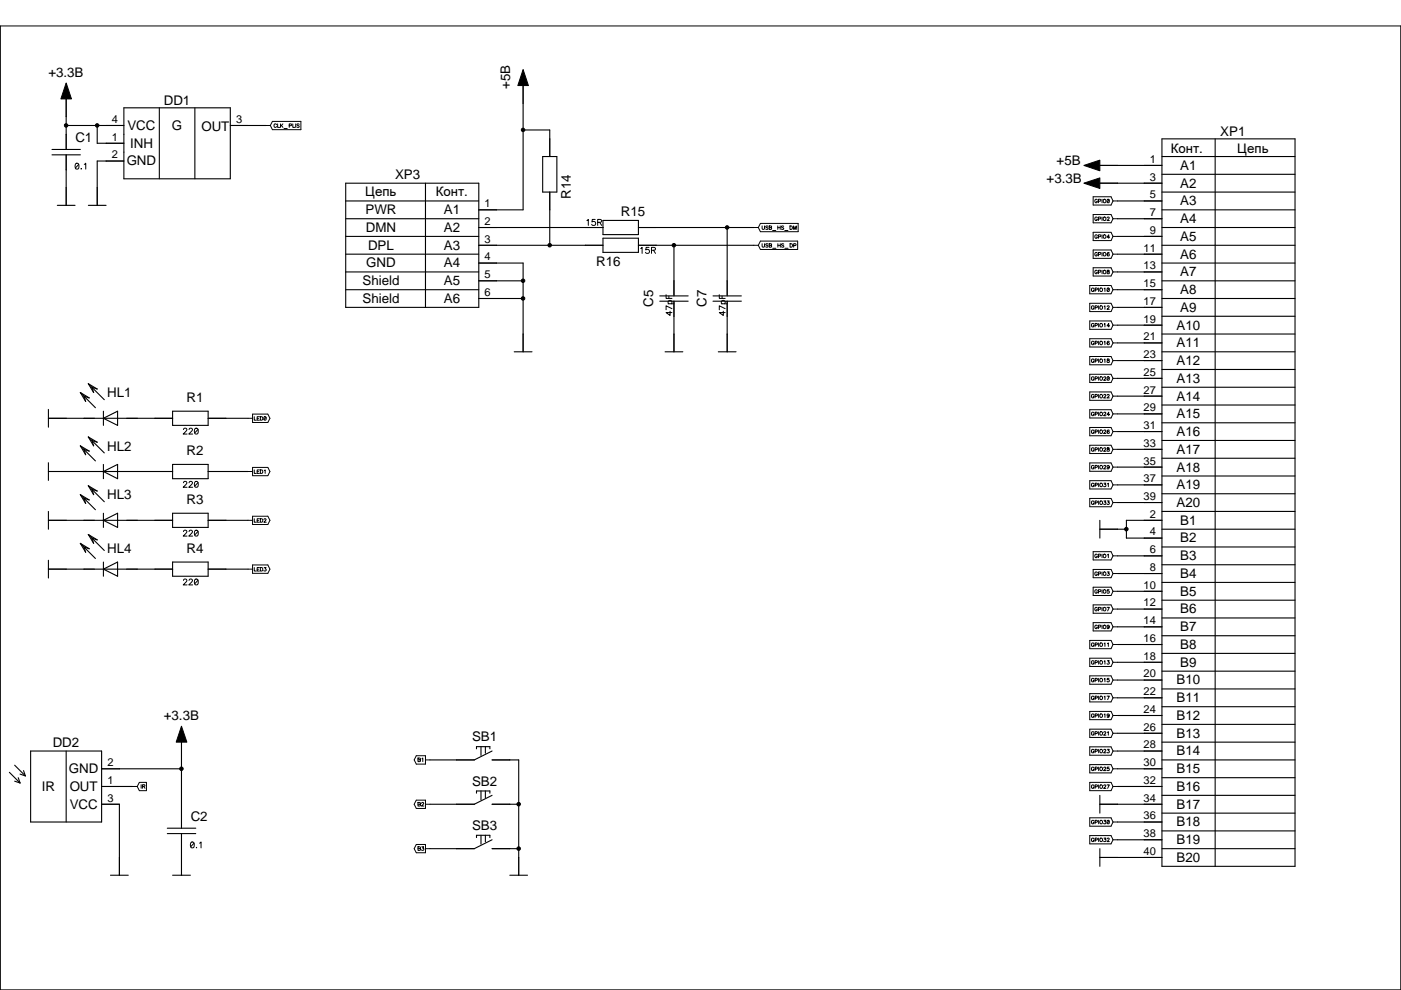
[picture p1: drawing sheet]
<svg xmlns="http://www.w3.org/2000/svg" width="297mm" height="210mm" viewBox="0 0 297 210" stroke-linecap="round" stroke-linejoin="round" font-family="sans-serif">
<g fill="none" stroke="#000" stroke-width=".21">
<path d="M.1 5.5h296.9v204.4h-296.9zM14 17.6l1.2 3.4h-2.3zM110.9 14.8l1.1 3.3h-2.2zM110.9 18.1v3.8M14 21v3.7M14 28.5v3M14 32.8v3.2M14 39.8v3.7M16.1 34.7l.2-.1a.65 .65 0 0 1 .4 .6 .65 .65 0 0 1-.4 .7 .8 .8 0 0 1-.2-1.2zM16.7 34.9l-.7 .7M17.2 35.8h.1M17.9 34.9l.3-.3v1.3"/>
<path d="M20.6 39.8v3.7M22.5 26.6h3.8M22.5 34.1h3.8M22.5 30.4h3.8M48.8 26.6h3.8M56.4 26.6h.9M57.8 25.7h6v1.8h-6l-.5-.9zM58.6 26.4a.27 .27 0 0 0-.3-.1 .27 .27 0 0 0-.2 .2v.2a.27 .27 0 0 0 .2 .3 .27 .27 0 0 0 .3-.2M58.9 26.3v.7h.4M59.5 26.3v.7M59.7 26.6l.3 .4M60 26.3l-.5 .5"/>
<path d="M60.2 27.2h.7M61.3 26.6h.5v-.3h-.5v.7M62.1 26.3v.7h.4M62.7 26.3v.7M63.4 26.4l-.4-.1v.2l.4 .2v.2h-.5M116.6 29.4v3.8M229.8 35.1l3.4-1.1v2.2zM229.8 38.8l3.4-1.1v2.3zM233.2 35.1h3.8M233.2 38.8h3.8M242.6 35.1h3.8M242.6 38.8h3.8"/>
<path d="M101.5 52h3.8M101.5 48.2h3.8M101.5 55.8h3.8M101.5 59.5h3.8M101.5 44.5h3.8M116.6 40.7v3.8M124.1 52h3.7M124.1 48.2h3.7M124.4 46.8l.3-.3v1.3M126.2 46.5h-.6l-.1 .6a.45 .45 0 0 1 .7 0 .45 .45 0 0 1-.1 .6 .45 .45 0 0 1-.6-.1M126.7 47.1h.7l.1-.4-.8-.2v1.3M127.1 47.1l.5 .7"/>
<path d="M135.4 52h3.7M135.4 48.2h3.7M135.8 52.7l.3-.2v1.2M137.6 52.5h-.6l-.1 .5a.45 .45 0 0 1 .7 0 .45 .45 0 0 1-.1 .7 .45 .45 0 0 1-.6-.2M138.1 53.1l.7-.1 .1-.4-.8-.1v1.2M138.6 53.1l.4 .6M142.9 59.5v3M154.2 59.5v3M159.8 52h1M159.8 48.2h1M161.2 51.1h7.9v1.8h-7.9l-.4-.9zM161.2 47.4h8v1.7h-8l-.4-.9z"/>
<path d="M161.6 51.7v.5l.2 .2 .2-.1 .1-.6M161.6 47.9v.5l.2 .2 .2-.1 .1-.6M162.8 51.8h-.5l.5 .3v.3l-.5-.1M162.8 48h-.5l.5 .4v.2l-.5-.1M163.1 51.7h.5l-.2 .3 .2 .2-.1 .2h-.4zM163.1 47.9l.5 .1-.2 .3 .2 .1-.1 .2h-.4zM163.1 52h.3M163.1 48.3h.3M163.8 48.9h.7M163.8 52.6h.7M164.9 48.3h.5M164.9 47.9v.7"/>
<path d="M164.9 52h.5M164.9 51.7v.7M165.4 47.9v.7M165.4 51.7v.7M166.2 48h-.5l.4 .4v.2l-.4-.1M166.2 51.8h-.5l.5 .3-.1 .3-.4-.1M166.4 48.9h.7M166.4 52.6h.7M167.5 47.9h.2a.39 .39 0 0 1 .3 .4 .39 .39 0 0 1-.3 .3h-.2zM167.5 51.7h.3a.39 .39 0 0 1 .2 .3 .39 .39 0 0 1-.2 .4h-.3zM168.3 48.6v-.7l.2 .7 .3-.7v.7M168.3 52.1l.4-.1v-.3h-.4v.7"/>
<path d="M231.8 41.7h3.8l.4 .9-.4 .9h-3.8zM231.8 45.5h3.8l.4 .9-.4 .8h-3.8zM231.8 49.3h3.8l.4 .8-.4 .9h-3.8zM231.8 53h3.8l.4 .9-.4 .9h-3.8zM231.8 56.8h3.8l.4 .9-.4 .8h-3.8zM232.7 57.5a.27 .27 0 0 0-.3-.2 .27 .27 0 0 0-.3 .3v.2a.27 .27 0 0 0 .3 .2 .27 .27 0 0 0 .3-.2h-.2M232.7 50a.27 .27 0 0 0-.3-.2 .27 .27 0 0 0-.3 .3v.1a.27 .27 0 0 0 .3 .3 .27 .27 0 0 0 .3-.3h-.2M232.7 42.4a.27 .27 0 0 0-.3-.2 .27 .27 0 0 0-.3 .3v.2a.27 .27 0 0 0 .3 .3 .27 .27 0 0 0 .3-.3h-.2M232.7 46.2a.27 .27 0 0 0-.3-.2 .27 .27 0 0 0-.3 .3v.2a.27 .27 0 0 0 .3 .3 .27 .27 0 0 0 .3-.3h-.2M232.7 53.7a.27 .27 0 0 0-.3-.2 .27 .27 0 0 0-.3 .3v.2a.27 .27 0 0 0 .3 .3 .27 .27 0 0 0 .3-.3h-.2M232.9 57.7h.4l.1-.3-.5-.1v.7M232.9 50.2l.4-.1 .1-.3h-.5v.7"/>
<path d="M232.9 42.7l.4-.1 .1-.3-.5-.1v.8M232.9 46.4h.4l.1-.3-.5-.1v.8M232.9 53.9h.4l.1-.3-.5-.1v.8M233.7 42.2v.8M233.7 46v.8M233.7 49.8v.7M233.7 53.5v.8M233.7 57.3v.7M234.7 46.2l.2-.2 .2 .1v.3l-.4 .4h.5M234.8 57.3v.3l.4 .2a.26 .26 0 0 1-.2 .2 .26 .26 0 0 1-.3-.1v-.2l.5-.2-.2-.2zM235.2 53.6h-.1a.34 .34 0 0 0-.4 .3 .34 .34 0 0 0 .4 .4 .25 .25 0 0 0 0-.5 .24 .24 0 0 0-.4 .2M235.2 42.4l-.5 .5"/>
<path d="M235.2 50.3h-.5l.4-.5v.7M236 57.7h1M236 50.1h1M236 42.6h1M236 46.4h1M236 53.9h1M242.6 57.7h3.8M242.6 50.1h3.8M242.6 42.6h3.8M242.6 46.4h3.8M242.6 53.9h3.8M101.5 63.3h3.8"/>
<path d="M110.9 70.8v3.8M141.2 62.5v.8h1.3M141.6 64.4h1.3M141.8 64.4a.4 .4 0 0 1 0-.6 .4 .4 0 0 1 .6 0 .4 .4 0 0 1-.1 .6M141.8 62.8v.5M142.1 66v.9l-.9-.6h1.3M142.5 65.4l-1.3-.6v.9M142.9 63.9v3.2M142.9 70.8v3.8M152.5 62.5v.8h1.3M152.9 64.4h1.3M153.1 64.4a.4 .4 0 0 1-.1-.6 .4 .4 0 0 1 .6 0 .4 .4 0 0 1 0 .6"/>
<path d="M153.1 62.8v.5M153.3 66v.9l-.8-.6h1.3M153.8 65.4l-1.3-.6v.9M154.2 63.9v3.2M154.2 70.8v3.8M231.1 60.5h4.5l.4 .9-.4 .9h-4.5zM231.1 64.3h4.5l.4 .9-.4 .9h-4.5zM231.1 68.1h4.5l.4 .8-.4 .9h-4.5zM231.1 71.8h4.5l.4 .9-.4 .9h-4.5zM231.1 75.6h4.5l.4 .9-.4 .8h-4.5zM231.1 79.4h4.5l.4 .8-.4 .9h-4.5zM231.9 72.5a.27 .27 0 0 0-.3-.2 .27 .27 0 0 0-.2 .3v.2a.27 .27 0 0 0 .3 .3 .27 .27 0 0 0 .2-.3h-.1"/>
<path d="M231.9 68.7a.27 .27 0 0 0-.3-.1 .27 .27 0 0 0-.2 .3v.1a.27 .27 0 0 0 .3 .3 .27 .27 0 0 0 .2-.3h-.1M231.9 61.2a.27 .27 0 0 0-.3-.1 .27 .27 0 0 0-.2 .2v.2a.27 .27 0 0 0 .3 .3 .27 .27 0 0 0 .2-.3h-.1M231.9 65a.27 .27 0 0 0-.3-.2 .27 .27 0 0 0-.2 .3v.2a.27 .27 0 0 0 .3 .3 .27 .27 0 0 0 .2-.3h-.1M231.9 76.3a.27 .27 0 0 0-.3-.2 .27 .27 0 0 0-.2 .3v.2a.27 .27 0 0 0 .3 .3 .27 .27 0 0 0 .2-.3h-.1M232.2 72.7h.4v-.3l-.4-.1v.8M232.2 69l.4-.1v-.3h-.4v.7M232.2 61.5l.4-.1v-.3h-.4v.7M232.2 65.2h.4v-.3l-.4-.1v.8M232.2 76.5h.4v-.3l-.4-.1v.8M232.9 61.1v.7M232.9 64.8v.8M232.9 68.6v.7"/>
<path d="M232.9 72.3v.8M232.9 76.1v.8M232.9 79.9v.7M234.1 72.5l.2-.2v.8M234.1 68.7l.2-.1v.7M234.1 61.2l.2-.1v.7M234.1 65l.2-.2v.8M234.1 76.3l.2-.2v.8M234.7 65l.2-.2 .2 .1v.3l-.4 .4h.5M234.8 76.2v.2l.4 .2a.26 .26 0 0 1-.2 .3 .26 .26 0 0 1-.3-.2v-.2l.5-.2-.2-.2zM235.2 72.5l-.1-.1a.34 .34 0 0 0-.4 .3 .34 .34 0 0 0 .4 .4 .24 .24 0 0 0 0-.4 .24 .24 0 0 0-.4 .2M235.2 61.2l-.5 .5"/>
<path d="M235.2 69.1h-.5l.4-.5v.7M236 72.7h1M236 68.9h1M236 61.4h1M236 65.2h1M236 76.5h1M242.6 72.7h3.8M242.6 68.9h3.8M242.6 61.4h3.8M242.6 65.2h3.8M242.6 76.5h3.8M10.3 100h3.7"/>
<path d="M10.3 88.7h3.7M17.8 100h2.2M17.8 88.7h2.2M26.8 100h2.3M26.8 88.7h2.3M32.8 100h3.8M32.8 88.7h3.8M38.9 91.1l.1-.3h.4l.2 .3-.8 .9h.9M40.1 91.1l.1-.3h.4l.2 .3-.8 .9h.8M41.4 90.8h.2a.65 .65 0 0 1 .4 .6 .65 .65 0 0 1-.4 .6 .8 .8 0 0 1-.2-1.2zM42 91l-.7 .8M44.1 100h3.8"/>
<path d="M44.1 88.7h3.8M52.6 100h.9M52.6 88.7h.9M53.5 87.8h3.3l.4 .9-.4 .9h-3.3zM53.5 99.1h3.3l.4 .9-.4 .9h-3.3zM53.9 99.6v.8h.5M53.9 88.3v.8h.5M54.5 100h.3M54.5 88.7h.3M55 99.6h-.5v.8h.5M55 88.3h-.5v.8h.5M55.2 99.6h.3a.39 .39 0 0 1 .2 .4 .39 .39 0 0 1-.2 .4h-.3z"/>
<path d="M55.2 88.3h.3a.39 .39 0 0 1 .2 .4 .39 .39 0 0 1-.2 .4h-.3zM56 99.8l.2-.2v.8M56.4 88.5l-.4 .5M231.1 83.1h4.5l.4 .9-.4 .9h-4.5zM231.1 86.9h4.5l.4 .9-.4 .8h-4.5zM231.1 90.6h4.5l.4 .9-.4 .9h-4.5zM231.1 94.4h4.5l.4 .9-.4 .9h-4.5zM231.1 98.1h4.5l.4 .9-.4 .9h-4.5zM231.9 95.1a.27 .27 0 0 0-.3-.2 .27 .27 0 0 0-.2 .3v.2a.27 .27 0 0 0 .3 .3 .27 .27 0 0 0 .2-.3h-.1M231.9 91.3a.27 .27 0 0 0-.3-.1 .27 .27 0 0 0-.2 .2v.2a.27 .27 0 0 0 .3 .3 .27 .27 0 0 0 .2-.3h-.1M231.9 83.8a.27 .27 0 0 0-.3-.2 .27 .27 0 0 0-.2 .3v.2a.27 .27 0 0 0 .3 .3 .27 .27 0 0 0 .2-.3h-.1M231.9 80.1a.27 .27 0 0 0-.3-.2 .27 .27 0 0 0-.2 .3v.1a.27 .27 0 0 0 .3 .3 .27 .27 0 0 0 .2-.3h-.1"/>
<path d="M231.9 87.6a.27 .27 0 0 0-.3-.2 .27 .27 0 0 0-.2 .3v.2a.27 .27 0 0 0 .3 .2 .27 .27 0 0 0 .2-.2h-.1M231.9 98.8a.27 .27 0 0 0-.3-.1 .27 .27 0 0 0-.2 .3v.1a.27 .27 0 0 0 .3 .3 .27 .27 0 0 0 .2-.3h-.1M232.2 95.3h.4v-.3l-.4-.1v.8M232.2 91.6l.4-.1v-.3h-.4v.7M232.2 84h.4v-.3l-.4-.1v.8M232.2 80.3l.4-.1v-.3h-.4v.7M232.2 87.8h.4v-.3l-.4-.1v.7M232.2 99.1l.4-.1v-.3h-.4v.7M232.9 83.6v.8M232.9 87.4v.7M232.9 91.2v.7M232.9 94.9v.8"/>
<path d="M232.9 98.7v.7M234 95.1l.2-.2 .2 .1v.3l-.4 .4h.5M234 91.3l.2-.1h.2v.4l-.4 .3h.5M234 83.8l.2-.2 .2 .1v.3l-.4 .4h.5M234 80.1l.2-.2h.2v.4l-.4 .3h.5M234 87.6l.2-.2 .2 .1v.3l-.4 .3h.5M234 98.8l.2-.1h.2v.4l-.4 .3h.5M234.7 83.8l.2-.2 .2 .1v.3l-.4 .4h.5M234.8 95v.2l.4 .2a.26 .26 0 0 1-.2 .3 .26 .26 0 0 1-.3-.2v-.1l.5-.3-.2-.2zM235.2 91.3l-.1-.1a.34 .34 0 0 0-.4 .3 .34 .34 0 0 0 .4 .4 .24 .24 0 0 0 0-.4 .24 .24 0 0 0-.4 .2M235.2 98.9a.24 .24 0 0 1-.3 .3 .24 .24 0 0 1-.2-.3 .24 .24 0 0 1 .2-.2 .37 .37 0 0 1 .3 .4 .37 .37 0 0 1-.4 .3l-.1-.1M235.2 80l-.5 .5"/>
<path d="M235.2 87.9h-.5l.4-.5v.7M236 87.8h1M236 95.3h1M236 91.5h1M236 84h1M236 80.2h1M236 99h1M242.6 87.8h3.8M242.6 95.3h3.8M242.6 91.5h3.8M242.6 84h3.8M242.6 80.2h3.8"/>
<path d="M242.6 99h3.8M10.3 110.3h3.7M17.8 110.3h2.2M26.8 110.3h2.3M32.8 110.3h3.8M38.9 112.7l.1-.2 .4-.1 .2 .4-.8 .9h.9M38.9 102.4l.1-.3h.4l.2 .3-.8 .9h.9M40.1 112.7l.1-.2 .4-.1 .2 .4-.8 .9h.8M40.1 102.4l.1-.3h.4l.2 .3-.8 .9h.8M41.4 112.5l.2-.1a.65 .65 0 0 1 .4 .6 .65 .65 0 0 1-.4 .7 .8 .8 0 0 1-.2-1.2zM41.4 102.1h.2a.65 .65 0 0 1 .4 .6 .65 .65 0 0 1-.4 .6 .8 .8 0 0 1-.2-1.2zM42 112.7l-.7 .7"/>
<path d="M42 102.3l-.7 .8M44.1 110.3h3.8M52.6 110.3h.9M53.5 109.5h3.3l.4 .8-.4 .9h-3.3zM53.5 119.8h3.3l.4 .9-.4 .9h-3.3zM53.9 110v.7h.5M54.5 110.3h.3M55 110h-.5v.7h.5M55.2 110h.3a.39 .39 0 0 1 .2 .4 .39 .39 0 0 1-.2 .3h-.3zM56 110.2l.1-.2 .3 .1-.5 .6h.5M231.1 101.9h4.5l.4 .9-.4 .9h-4.5zM231.1 105.7h4.5l.4 .9-.4 .8h-4.5z"/>
<path d="M231.8 117h3.8l.4 .9-.4 .8h-3.8zM231.9 106.4a.27 .27 0 0 0-.3-.2 .27 .27 0 0 0-.2 .3v.2a.27 .27 0 0 0 .3 .3 .27 .27 0 0 0 .2-.3h-.1M231.9 102.6a.27 .27 0 0 0-.3-.2 .27 .27 0 0 0-.2 .3v.2a.27 .27 0 0 0 .3 .3 .27 .27 0 0 0 .2-.3h-.1M232.2 106.6h.4v-.3l-.4-.1v.8M232.2 102.8h.4v-.3l-.4-.1v.8M232.7 117.7a.27 .27 0 0 0-.3-.2 .27 .27 0 0 0-.3 .3v.2a.27 .27 0 0 0 .3 .2 .27 .27 0 0 0 .3-.2h-.2M232.9 117.9h.4l.1-.3-.5-.1v.7M232.9 102.4v.8M232.9 106.2v.8M233.2 112.2h3.8M233.7 117.5v.7M234.1 106.2h.4l-.3 .3a.25 .25 0 0 1 .2 .4 .25 .25 0 0 1-.4-.1"/>
<path d="M234.1 102.4h.4l-.3 .3a.25 .25 0 0 1 .2 .4 .25 .25 0 0 1-.4 0M234.8 106.2h.4l-.3 .3a.25 .25 0 0 1 .3 .4 .25 .25 0 0 1-.5-.1M234.8 117.6l.2-.1v.7M234.8 102.6l.2-.2v.8M236 117.9h1M236 106.6h1M236 102.8h1M242.6 117.9h3.8M242.6 106.6h3.8M242.6 102.8h3.8M242.6 110.3h3.8M242.6 114.1h3.8"/>
<path d="M10.3 120.7h3.7M17.8 120.7h2.2M26.8 120.7h2.3M32.8 120.7h3.8M38.9 123.1l.1-.3h.4l.2 .3-.8 .9h.9M40.1 123.1l.1-.3h.4l.2 .3-.8 .9h.8M41.4 122.8h.2a.65 .65 0 0 1 .4 .6 .65 .65 0 0 1-.4 .6 .8 .8 0 0 1-.2-1.2zM42 123l-.7 .8M44.1 120.7h3.8M52.6 120.7h.9M53.9 120.3v.8h.5M54.5 120.7h.3"/>
<path d="M55 120.3h-.5v.8h.5M55.2 120.3h.3a.39 .39 0 0 1 .2 .4 .39 .39 0 0 1-.2 .4h-.3zM56 120.3h.4l-.2 .3a.25 .25 0 0 1 .2 .4 .25 .25 0 0 1-.5-.1M231.1 135.8h4.5l.4 .9-.4 .8h-4.5zM231.1 139.6h4.5l.4 .8-.4 .9h-4.5zM231.8 128.2h3.8l.4 .9-.4 .9h-3.8zM231.8 120.7h3.8l.4 .9-.4 .9h-3.8zM231.8 124.5h3.8l.4 .9-.4 .9h-3.8zM231.8 132h3.8l.4 .9-.4 .9h-3.8zM231.9 136.5a.27 .27 0 0 0-.3-.2 .27 .27 0 0 0-.2 .3v.2a.27 .27 0 0 0 .3 .3 .27 .27 0 0 0 .2-.3h-.1M232.2 136.7h.4v-.3l-.4-.1v.8M232.7 128.9a.27 .27 0 0 0-.3-.1 .27 .27 0 0 0-.3 .3v.1a.27 .27 0 0 0 .3 .3 .27 .27 0 0 0 .3-.3h-.2"/>
<path d="M232.7 125.2a.27 .27 0 0 0-.3-.2 .27 .27 0 0 0-.3 .3v.2a.27 .27 0 0 0 .3 .3 .27 .27 0 0 0 .3-.3h-.2M232.7 132.7a.27 .27 0 0 0-.3-.2 .27 .27 0 0 0-.3 .3v.2a.27 .27 0 0 0 .3 .3 .27 .27 0 0 0 .3-.3h-.2M232.7 121.4a.27 .27 0 0 0-.3-.1 .27 .27 0 0 0-.3 .2v.2a.27 .27 0 0 0 .3 .3 .27 .27 0 0 0 .3-.3h-.2M232.9 129.2l.4-.1 .1-.3h-.5v.7M232.9 125.4h.4l.1-.3-.5-.1v.8M232.9 132.9h.4l.1-.3-.5-.1v.8M232.9 121.7l.4-.1 .1-.3h-.5v.7M232.9 136.3v.8M233.7 121.3v.7M233.7 125v.8M233.7 128.8v.7M233.7 132.5v.8"/>
<path d="M234.1 136.5l.2-.2v.8M234.7 128.8h.5l-.4 .7M234.8 121.3h.4l-.3 .2a.25 .25 0 0 1 .3 .4 .25 .25 0 0 1-.5 0M234.8 136.5l.2-.2v.8M235.1 125h-.3l-.1 .3a.26 .26 0 0 1 .4 0 .26 .26 0 0 1 0 .4 .26 .26 0 0 1-.4-.1M235.2 132.8a.24 .24 0 0 1-.3 .2 .24 .24 0 0 1-.2-.2 .24 .24 0 0 1 .2-.3 .37 .37 0 0 1 .3 .5 .37 .37 0 0 1-.4 .3l-.1-.1M236 136.7h1M236 129.1h1M236 125.4h1M236 132.9h1M236 121.6h1M242.6 136.7h3.8"/>
<path d="M242.6 129.1h3.8M242.6 125.4h3.8M242.6 132.9h3.8M242.6 121.6h3.8M38.5 154l1.1 3.4h-2.2zM38.5 157.4v3.7M231.1 143.3h4.5l.4 .9-.4 .9h-4.5zM231.1 147.1h4.5l.4 .9-.4 .8h-4.5zM231.1 150.8h4.5l.4 .9-.4 .9h-4.5zM231.1 154.6h4.5l.4 .9-.4 .9h-4.5zM231.1 158.3h4.5l.4 .9-.4 .9h-4.5zM231.9 159a.27 .27 0 0 0-.3-.1 .27 .27 0 0 0-.2 .3v.1a.27 .27 0 0 0 .3 .3 .27 .27 0 0 0 .2-.3h-.1"/>
<path d="M231.9 151.5a.27 .27 0 0 0-.3-.1 .27 .27 0 0 0-.2 .2v.2a.27 .27 0 0 0 .3 .3 .27 .27 0 0 0 .2-.3h-.1M231.9 155.3a.27 .27 0 0 0-.3-.2 .27 .27 0 0 0-.2 .3v.2a.27 .27 0 0 0 .3 .3 .27 .27 0 0 0 .2-.3h-.1M231.9 147.8a.27 .27 0 0 0-.3-.2 .27 .27 0 0 0-.2 .3v.2a.27 .27 0 0 0 .3 .2 .27 .27 0 0 0 .2-.2h-.1M231.9 140.3a.27 .27 0 0 0-.3-.2 .27 .27 0 0 0-.2 .3v.1a.27 .27 0 0 0 .3 .3 .27 .27 0 0 0 .2-.3h-.1M231.9 144a.27 .27 0 0 0-.3-.2 .27 .27 0 0 0-.2 .3v.2a.27 .27 0 0 0 .3 .3 .27 .27 0 0 0 .2-.3h-.1M232.2 159.3l.4-.1v-.3h-.4v.7M232.2 151.8l.4-.1v-.3h-.4v.7M232.2 155.5h.4v-.3l-.4-.1v.8M232.2 148h.4v-.3l-.4-.1v.7M232.2 140.5l.4-.1v-.3h-.4v.7M232.2 144.2h.4v-.3l-.4-.1v.8M232.9 140.1v.7"/>
<path d="M232.9 143.8v.8M232.9 147.6v.7M232.9 151.4v.7M232.9 155.1v.8M232.9 158.9v.7M234 159l.2-.1h.2v.4l-.4 .3h.5M234 155.3l.2-.2 .2 .1v.3l-.4 .4h.5M234.1 151.5l.2-.1v.7M234.1 147.7l.2-.1v.7M234.1 140.2l.2-.1v.7M234.1 144l.2-.2v.8M234.7 147.6h.5l-.4 .7"/>
<path d="M234.8 158.9h.4l-.3 .3a.25 .25 0 0 1 .3 .3 .25 .25 0 0 1-.5 0M234.8 140.1h.4l-.3 .3a.25 .25 0 0 1 .3 .4 .25 .25 0 0 1-.5-.1M234.8 155.3l.2-.2v.8M235.1 143.8h-.3l-.1 .3a.26 .26 0 0 1 .4 0 .26 .26 0 0 1 0 .4 .26 .26 0 0 1-.4-.1M235.2 151.6a.24 .24 0 0 1-.3 .2 .24 .24 0 0 1-.2-.2 .24 .24 0 0 1 .2-.2 .37 .37 0 0 1 .3 .4 .37 .37 0 0 1-.4 .3l-.1-.1M236 159.2h1M236 151.7h1M236 155.5h1M236 148h1M236 140.4h1M236 144.2h1M242.6 159.2h3.8"/>
<path d="M242.6 151.7h3.8M242.6 155.5h3.8M242.6 148h3.8M242.6 140.4h3.8M242.6 144.2h3.8M21.5 166.8h3.8M21.5 170.5h3.8M21.5 163h3.8M28.1 166.8h1M29.5 165.9h1.5v1.7h-1.5l-.4-.8zM29.9 166.4v.7M30.2 166.7h.5v-.3h-.5v.7"/>
<path d="M30.5 166.7l.2 .4M38.5 172.4v3M38.5 176.7v3.2M40.5 178.6l.2-.1a.65 .65 0 0 1 .5 .6 .65 .65 0 0 1-.5 .7 .8 .8 0 0 1-.2-1.2zM41.1 178.8l-.7 .7M41.7 179.7h.1M42.3 178.8l.3-.3v1.3M88.3 160.2h1.9v1.8h-1.9l-.5-.9zM88.3 169.7h1.9v1.7h-1.9l-.5-.9zM88.3 179h1.9v1.8h-1.9l-.5-.9zM88.6 170.1l.6 .2-.2 .2 .2 .1-.1 .3h-.5zM88.6 160.7l.6 .2-.2 .2 .2 .1-.1 .3h-.5z"/>
<path d="M88.6 179.5l.6 .2-.2 .2 .2 .1-.1 .3h-.5zM88.6 170.5h.4M88.6 161.1h.4M88.6 179.9h.4M89.4 170.3l.1-.2 .3 .2-.4 .6h.5M89.4 179.5h.4l-.2 .3a.25 .25 0 0 1 .2 .4 .25 .25 0 0 1-.4 0M89.5 160.9l.1-.2v.8M90.2 170.5h1M90.2 161.1h1M90.2 179.9h1M96.8 170.5h3.8M96.8 161.1h3.8"/>
<path d="M96.8 179.9h3.8M104.3 170.5h3.8M104.3 161.1h3.8M104.3 179.9h3.8M231.1 165.9h4.5l.4 .9-.4 .8h-4.5zM231.1 177.2h4.5l.4 .9-.4 .8h-4.5zM231.1 162.1h4.5l.4 .9-.4 .9h-4.5zM231.1 173.4h4.5l.4 .9-.4 .9h-4.5zM231.9 177.9a.27 .27 0 0 0-.3-.2 .27 .27 0 0 0-.2 .3v.2a.27 .27 0 0 0 .3 .2 .27 .27 0 0 0 .2-.2h-.1M231.9 162.8a.27 .27 0 0 0-.3-.2 .27 .27 0 0 0-.2 .3v.2a.27 .27 0 0 0 .3 .3 .27 .27 0 0 0 .2-.3h-.1M231.9 166.6a.27 .27 0 0 0-.3-.2 .27 .27 0 0 0-.2 .3v.2a.27 .27 0 0 0 .3 .3 .27 .27 0 0 0 .2-.3h-.1M231.9 174.1a.27 .27 0 0 0-.3-.2 .27 .27 0 0 0-.2 .3v.2a.27 .27 0 0 0 .3 .3 .27 .27 0 0 0 .2-.3h-.1"/>
<path d="M232.2 178.1h.4v-.3l-.4-.1v.7M232.2 163h.4v-.3l-.4-.1v.8M232.2 166.8h.4v-.3l-.4-.1v.8M232.2 174.3h.4v-.3l-.4-.1v.8M232.9 162.6v.8M232.9 166.4v.8M232.9 173.9v.8M232.9 177.7v.7M233.2 170.5h3.8M234 162.8l.2-.2 .2 .1v.3l-.4 .4h.5M234 166.6l.2-.2 .2 .1v.3l-.4 .4h.5M234.1 177.7h.4l-.3 .3a.25 .25 0 0 1 .2 .4 .25 .25 0 0 1-.4-.1"/>
<path d="M234.1 173.9h.4l-.3 .3a.25 .25 0 0 1 .2 .4 .25 .25 0 0 1-.4-.1M234.7 166.4h.5l-.4 .8M234.7 177.9l.2-.2 .2 .1v.3l-.4 .3h.5M235.1 162.6h-.3l-.1 .4a.26 .26 0 0 1 .4-.1 .26 .26 0 0 1 0 .4 .26 .26 0 0 1-.4 0M235.2 174.1l-.5 .4M236 166.8h1M236 178.1h1M236 163h1M236 174.3h1M242.6 166.8h3.8M242.6 170.5h3.8M242.6 178.1h3.8"/>
<path d="M242.6 163h3.8M242.6 174.3h3.8M25.3 181.8v3.8M38.5 181.8v3.8M110 181.8v3.8M233.2 181.8h3.8M242.6 181.8h3.8"/>
<circle cx="14" cy="26.6" r=".38"/>
<circle cx="20.6" cy="26.6" r=".38"/>
<circle cx="110.9" cy="27.5" r=".38"/>
<circle cx="110.9" cy="59.5" r=".38"/>
<circle cx="116.5" cy="52" r=".38"/>
<circle cx="142.9" cy="52" r=".38"/>
<circle cx="154.2" cy="48.2" r=".38"/>
<circle cx="234.2" cy="53.9" r=".34"/>
<circle cx="234.2" cy="42.6" r=".34"/>
<circle cx="234.2" cy="46.4" r=".34"/>
<circle cx="234.2" cy="57.6" r=".34"/>
<circle cx="234.2" cy="50.1" r=".34"/>
<circle cx="235" cy="42.6" r=".35"/>
<circle cx="110.9" cy="63.3" r=".38"/>
<circle cx="233.5" cy="61.4" r=".34"/>
<circle cx="233.5" cy="72.7" r=".34"/>
<circle cx="233.5" cy="68.9" r=".34"/>
<circle cx="233.5" cy="65.2" r=".34"/>
<circle cx="233.5" cy="76.5" r=".34"/>
<circle cx="235" cy="61.4" r=".35"/>
<circle cx="56.2" cy="88.7" r=".35"/>
<circle cx="233.5" cy="95.3" r=".34"/>
<circle cx="233.5" cy="91.5" r=".34"/>
<circle cx="233.5" cy="87.7" r=".34"/>
<circle cx="233.5" cy="99" r=".34"/>
<circle cx="233.5" cy="84" r=".34"/>
<circle cx="233.5" cy="80.2" r=".34"/>
<circle cx="235" cy="80.2" r=".35"/>
<circle cx="233.5" cy="106.6" r=".34"/>
<circle cx="233.5" cy="102.8" r=".34"/>
<circle cx="234.2" cy="117.8" r=".34"/>
<circle cx="238.8" cy="112.2" r=".38"/>
<circle cx="233.5" cy="136.7" r=".34"/>
<circle cx="234.2" cy="129.1" r=".34"/>
<circle cx="234.2" cy="121.6" r=".34"/>
<circle cx="234.2" cy="132.9" r=".34"/>
<circle cx="234.2" cy="125.4" r=".34"/>
<circle cx="233.5" cy="155.5" r=".34"/>
<circle cx="233.5" cy="147.9" r=".34"/>
<circle cx="233.5" cy="159.2" r=".34"/>
<circle cx="233.5" cy="140.4" r=".34"/>
<circle cx="233.5" cy="144.2" r=".34"/>
<circle cx="233.5" cy="151.7" r=".34"/>
<circle cx="38.5" cy="163" r=".38"/>
<circle cx="110" cy="179.9" r=".38"/>
<circle cx="110" cy="170.5" r=".38"/>
<circle cx="233.5" cy="163" r=".34"/>
<circle cx="233.5" cy="174.3" r=".34"/>
<circle cx="233.5" cy="178" r=".34"/>
<circle cx="233.5" cy="166.8" r=".34"/>
<circle cx="235" cy="174.3" r=".35"/>
</g>
<g fill="none" stroke="#000" stroke-width=".23">
<path d="M110.9 18.1v26.4h-9.4M11 32.8h6M11 31.7h6M14 21v10.7M14 32.8v10.7M14 26.6h12.3M20.6 26.6v3.8h5.7M26.3 34.1h-5.7v9.4M26.3 22.9h22.5v15h-22.5zM33.8 22.9v15M41.3 22.9v15M48.8 26.6h7.6"/>
<path d="M73.3 38.8h28.2v26.4h-28.2zM90.2 38.8v26.4M110.9 27.6h5.7v5.6M115.1 33.2h3v7.5h-3zM233.2 38.8h13.2M233.2 35.1h13.2M246.4 33.2h28.2M246.4 29.4h28.2v154.3h-28.2zM246.4 37h28.2M257.6 29.4v154.3M12.1 43.5h3.8M18.7 43.5h3.8"/>
<path d="M73.3 53.9h28.2M73.3 57.7h28.2M73.3 50.1h28.2M73.3 42.6h28.2M73.3 46.4h28.2M101.5 55.8h9.4v18.8M101.5 52h26.3M101.5 59.5h9.4M101.5 48.2h26.3M116.6 40.7v11.3M127.8 46.7h7.6v3h-7.6zM127.8 50.5h7.6v3h-7.6z"/>
<path d="M135.4 52h24.4M135.4 48.2h24.4M142.9 52v10.7M154.2 48.2v14.5M237 53.9h9.4M237 57.7h9.4M237 50.1h9.4M237 42.6h9.4M237 46.4h9.4M246.4 52h28.2M246.4 40.7h28.2M246.4 59.5h28.2"/>
<path d="M246.4 55.8h28.2M246.4 48.2h28.2M246.4 44.5h28.2M73.3 61.4h28.2M101.5 63.3h9.4M109 74.6h3.8M139.9 63.9h6M139.9 62.7h6M141 74.6h3.8M142.9 63.9v10.7M151.2 63.9h6M151.2 62.7h6"/>
<path d="M152.3 74.6h3.8M154.2 63.9v10.7M237 72.7h9.4M237 65.2h9.4M237 68.9h9.4M237 61.4h9.4M237 76.5h9.4M246.4 74.6h28.2M246.4 63.3h28.2M246.4 78.3h28.2M246.4 70.8h28.2M246.4 67.1h28.2"/>
<path d="M10.3 100h26.3M10.3 88.7h26.3M10.3 86.8v3.8M10.3 98.1v3.8M17 83.2l3.2 3.2M17 83.2l1.9 1.2-1.1-.4 .4 1.1zM17 94.5l3.2 3.2M17 94.5l1.9 1.2-1.1-.4 .4 1.1zM18.7 81.4l1.9 1.1-1.1-.4 .4 1.1zM18.7 81.4l3.4 3.4M18.7 92.6l1.9 1.2-1.1-.4 .4 1.1zM18.7 92.6l3.4 3.4"/>
<path d="M21.9 88.7l3-1.5v3zM21.9 100l3-1.5v3zM21.9 87.2v3M21.9 98.5v3M36.6 87.2h7.5v3h-7.5zM36.6 98.5h7.5v3h-7.5zM44.1 100h8.5M44.1 88.7h8.5M237 95.3h9.4M237 91.5h9.4M237 84h9.4M237 80.2h9.4"/>
<path d="M237 87.8h9.4M237 99h9.4M246.4 97.2h28.2M246.4 93.4h28.2M246.4 85.9h28.2M246.4 89.6h28.2M246.4 82.1h28.2M10.3 110.3h26.3M10.3 108.4v3.8M10.3 118.8v3.8M17 104.9l3.2 3.2M17 104.9l1.9 1.1-1.1-.4 .4 1.1z"/>
<path d="M17 115.2l3.2 3.2M17 115.2l1.9 1.2-1.1-.4 .4 1.1zM18.7 103l1.9 1.1-1.1-.4 .4 1.2zM18.7 103l3.4 3.4M18.7 113.3l1.9 1.2-1.1-.4 .4 1.1zM18.7 113.3l3.4 3.4M21.9 110.3l3-1.5v3zM21.9 108.8v3M21.9 119.2v3M36.6 108.8h7.5v3h-7.5zM36.6 119.2h7.5v3h-7.5zM44.1 110.3h8.5"/>
<path d="M233.2 110.3v3.8M233.2 112.2h5.6M237 117.9h9.4M237 106.6h9.4M237 102.8h9.4M246.4 110.3h-7.6v3.8h7.6M246.4 112.2h28.2M246.4 119.7h28.2M246.4 116h28.2M246.4 108.4h28.2M246.4 104.7h28.2M246.4 100.9h28.2"/>
<path d="M10.3 120.7h26.3M21.9 120.7l3-1.5v3zM44.1 120.7h8.5M237 136.7h9.4M237 129.1h9.4M237 132.9h9.4M237 125.4h9.4M237 121.6h9.4M246.4 138.5h28.2M246.4 134.8h28.2M246.4 131h28.2M246.4 127.3h28.2"/>
<path d="M246.4 123.5h28.2M6.5 159.2h15v15.1h-15zM14 159.2v15.1M38.5 157.4v18.2M101 158.8v-.5h2.9v.5M102 158.3v1.9M102.9 158.3v1.4M104.3 159.2l-3.7 1.9h-9.4M237 159.2h9.4M237 151.7h9.4M237 155.5h9.4M237 148h9.4"/>
<path d="M237 140.4h9.4M237 144.2h9.4M246.4 157.4h28.2M246.4 149.8h28.2M246.4 146.1h28.2M246.4 142.3h28.2M246.4 153.6h28.2M2 163.7l2.3 2.3M3.1 165.6l1.2 .4M3.1 162.2l2.3 2.3M3.9 164.9l.4 1.1M4.3 164.1l1.1 .4"/>
<path d="M5 163.4l.4 1.1M21.5 166.8h6.6M21.5 170.5h3.8v15.1M21.5 163h17M35.5 176.7h6M35.5 175.6h6M38.5 176.7v8.9M101 168.2v-.5h2.9v.5M101 177.6v-.5h2.9v.5M102 167.7v1.9M102 177.1v1.9M102.9 167.7v1.4"/>
<path d="M102.9 177.1v1.4M104.3 178.1l-3.7 1.8h-9.4M104.3 179.9h5.7M104.3 161.1h5.7v24.5M104.3 168.6l-3.7 1.9h-9.4M104.3 170.5h5.7M233.2 170.5h13.2M233.2 168.6v3.8M233.2 179.9v3.8M237 166.8h9.4M237 163h9.4M237 174.3h9.4"/>
<path d="M237 178.1h9.4M246.4 179.9h28.2M246.4 161.1h28.2M246.4 176.2h28.2M246.4 172.4h28.2M246.4 168.6h28.2M246.4 164.9h28.2M23.4 185.6h3.8M36.6 185.6h3.8M108.1 185.6h3.7M233.2 181.8h13.2"/>
</g>
<g fill="#000">
<path d="M14 17.6l1.2 3.4h-2.3zM110.9 14.8l1.1 3.3h-2.2zM229.8 35.1l3.4-1.1v2.2zM229.8 38.8l3.4-1.1v2.3zM38.5 154l1.1 3.4h-2.2z"/>
<circle cx="14" cy="26.6" r=".38"/>
<circle cx="20.6" cy="26.6" r=".38"/>
<circle cx="110.9" cy="27.5" r=".38"/>
<circle cx="110.9" cy="59.5" r=".38"/>
<circle cx="116.5" cy="52" r=".38"/>
<circle cx="142.9" cy="52" r=".38"/>
<circle cx="154.2" cy="48.2" r=".38"/>
<circle cx="110.9" cy="63.3" r=".38"/>
<circle cx="238.8" cy="112.2" r=".38"/>
<circle cx="38.5" cy="163" r=".38"/>
<circle cx="110" cy="179.9" r=".38"/>
<circle cx="110" cy="170.5" r=".38"/>
</g>
<g font-size="2.8">
<text x="10.3" y="16.3">+3.3В</text>
<text x="34.7" y="22.2">DD1</text>
<text x="108.2" y="18.8" transform="rotate(-90 108.2 18.8)">+5B</text>
<text x="27" y="27.6">VCC</text>
<text x="36.4" y="27.6">G</text>
<text x="42.7" y="27.8">OUT</text>
<text x="258.7" y="28.8">XP1</text>
<text x="16" y="30.1">C1</text>
<text x="26.9" y="35.1">GND</text>
<text x="27.6" y="31.3">INH</text>
<text x="224" y="35.1">+5B</text>
<text x="248.2" y="32.5">Конт.</text>
<text x="262.3" y="32.5">Цепь</text>
<text x="77.4" y="41.7">Цепь</text>
<text x="83.8" y="37.9">XP3</text>
<text x="92.4" y="41.7">Конт.</text>
<text x="221.9" y="38.8">+3.3В</text>
<text x="250.3" y="36">A1</text>
<text x="250.3" y="39.8">A2</text>
<text x="77.5" y="45.4">PWR</text>
<text x="94.1" y="45.4">A1</text>
<text x="121" y="42.2" transform="rotate(-90 121 42.2)">R14</text>
<text x="131.6" y="45.7">R15</text>
<text x="250.3" y="43.5">A3</text>
<text x="250.3" y="47.3">A4</text>
<text x="77.6" y="49.2">DMN</text>
<text x="78" y="52.9">DPL</text>
<text x="94.1" y="49.2">A2</text>
<text x="94.1" y="52.9">A3</text>
<text x="250.3" y="51.1">A5</text>
<text x="77.6" y="56.7">GND</text>
<text x="94.1" y="56.7">A4</text>
<text x="126.4" y="56.4">R16</text>
<text x="250.3" y="54.8">A6</text>
<text x="250.3" y="58.6">A7</text>
<text x="76.9" y="60.5">Shield</text>
<text x="76.9" y="64.2">Shield</text>
<text x="94.1" y="60.5">A5</text>
<text x="94.1" y="64.2">A6</text>
<text x="138.5" y="65.1" transform="rotate(-90 138.5 65.1)">C5</text>
<text x="149.8" y="65.1" transform="rotate(-90 149.8 65.1)">C7</text>
<text x="250.3" y="62.4">A8</text>
<text x="249.5" y="69.9">A10</text>
<text x="250.3" y="66.1">A9</text>
<text x="249.5" y="77.4">A12</text>
<text x="249.5" y="73.6">A11</text>
<text x="249.5" y="81.2">A13</text>
<text x="22.7" y="84.3">HL1</text>
<text x="39.5" y="85.2">R1</text>
<text x="249.5" y="88.7">A15</text>
<text x="249.5" y="84.9">A14</text>
<text x="22.7" y="95.6">HL2</text>
<text x="249.5" y="92.5">A16</text>
<text x="39.5" y="96.5">R2</text>
<text x="249.5" y="100">A18</text>
<text x="249.5" y="96.2">A17</text>
<text x="22.7" y="105.9">HL3</text>
<text x="39.5" y="106.8">R3</text>
<text x="249.5" y="103.7">A19</text>
<text x="249.5" y="107.5">A20</text>
<text x="250.3" y="111.3">B1</text>
<text x="22.7" y="117.2">HL4</text>
<text x="39.5" y="117.2">R4</text>
<text x="250.3" y="115">B2</text>
<text x="250.3" y="118.8">B3</text>
<text x="250.3" y="122.6">B4</text>
<text x="250.3" y="126.3">B5</text>
<text x="250.3" y="130.1">B6</text>
<text x="250.3" y="133.8">B7</text>
<text x="250.3" y="137.6">B8</text>
<text x="250.3" y="141.4">B9</text>
<text x="249.5" y="145.1">B10</text>
<text x="249.5" y="148.9">B11</text>
<text x="34.7" y="152.7">+3.3В</text>
<text x="249.5" y="152.7">B12</text>
<text x="11.2" y="158.3">DD2</text>
<text x="100.1" y="157.2">SB1</text>
<text x="249.5" y="156.4">B13</text>
<text x="249.5" y="160.2">B14</text>
<text x="8.8" y="167.7">IR</text>
<text x="14.6" y="163.9">GND</text>
<text x="14.8" y="167.7">OUT</text>
<text x="100.1" y="166.6">SB2</text>
<text x="249.5" y="163.9">B15</text>
<text x="249.5" y="167.7">B16</text>
<text x="14.8" y="171.5">VCC</text>
<text x="40.4" y="174">C2</text>
<text x="249.5" y="171.5">B17</text>
<text x="100.1" y="176">SB3</text>
<text x="249.5" y="175.2">B18</text>
<text x="249.5" y="179">B19</text>
<text x="249.5" y="182.8">B20</text>
</g>
<g font-size="2.3">
<text x="23.7" y="26.1">4</text>
<text x="23.7" y="29.8">1</text>
<text x="50.1" y="26.1">3</text>
<text x="23.7" y="33.6">2</text>
<text x="243.8" y="34.5">1</text>
<text x="243.8" y="38.3">3</text>
<text x="102.7" y="43.9">1</text>
<text x="102.7" y="47.7">2</text>
<text x="243.8" y="42.1">5</text>
<text x="243.8" y="45.8">7</text>
<text x="102.7" y="51.5">3</text>
<text x="242.5" y="53.3">11</text>
<text x="243.8" y="49.6">9</text>
<text x="102.7" y="55.2">4</text>
<text x="102.7" y="59">5</text>
<text x="242.5" y="57.1">13</text>
<text x="102.7" y="62.7">6</text>
<text x="242.5" y="64.6">17</text>
<text x="242.5" y="60.9">15</text>
<text x="242.5" y="68.4">19</text>
<text x="242.5" y="75.9">23</text>
<text x="242.5" y="72.2">21</text>
<text x="242.5" y="83.4">27</text>
<text x="242.5" y="79.7">25</text>
<text x="242.5" y="87.2">29</text>
<text x="242.5" y="94.7">33</text>
<text x="242.5" y="91">31</text>
<text x="242.5" y="98.5">35</text>
<text x="242.5" y="106">39</text>
<text x="242.5" y="102.3">37</text>
<text x="243.8" y="109.8">2</text>
<text x="243.8" y="113.5">4</text>
<text x="243.8" y="117.3">6</text>
<text x="242.5" y="124.8">10</text>
<text x="243.8" y="121.1">8</text>
<text x="242.5" y="128.6">12</text>
<text x="242.5" y="132.4">14</text>
<text x="242.5" y="136.1">16</text>
<text x="242.5" y="139.9">18</text>
<text x="242.5" y="143.6">20</text>
<text x="242.5" y="147.4">22</text>
<text x="242.5" y="151.2">24</text>
<text x="242.5" y="154.9">26</text>
<text x="242.5" y="158.7">28</text>
<text x="22.8" y="162.5">2</text>
<text x="22.8" y="166.2">1</text>
<text x="242.5" y="162.5">30</text>
<text x="242.5" y="166.2">32</text>
<text x="22.8" y="170">3</text>
<text x="242.5" y="173.7">36</text>
<text x="242.5" y="170">34</text>
<text x="242.5" y="177.5">38</text>
<text x="242.5" y="181.3">40</text>
</g>
</svg>
